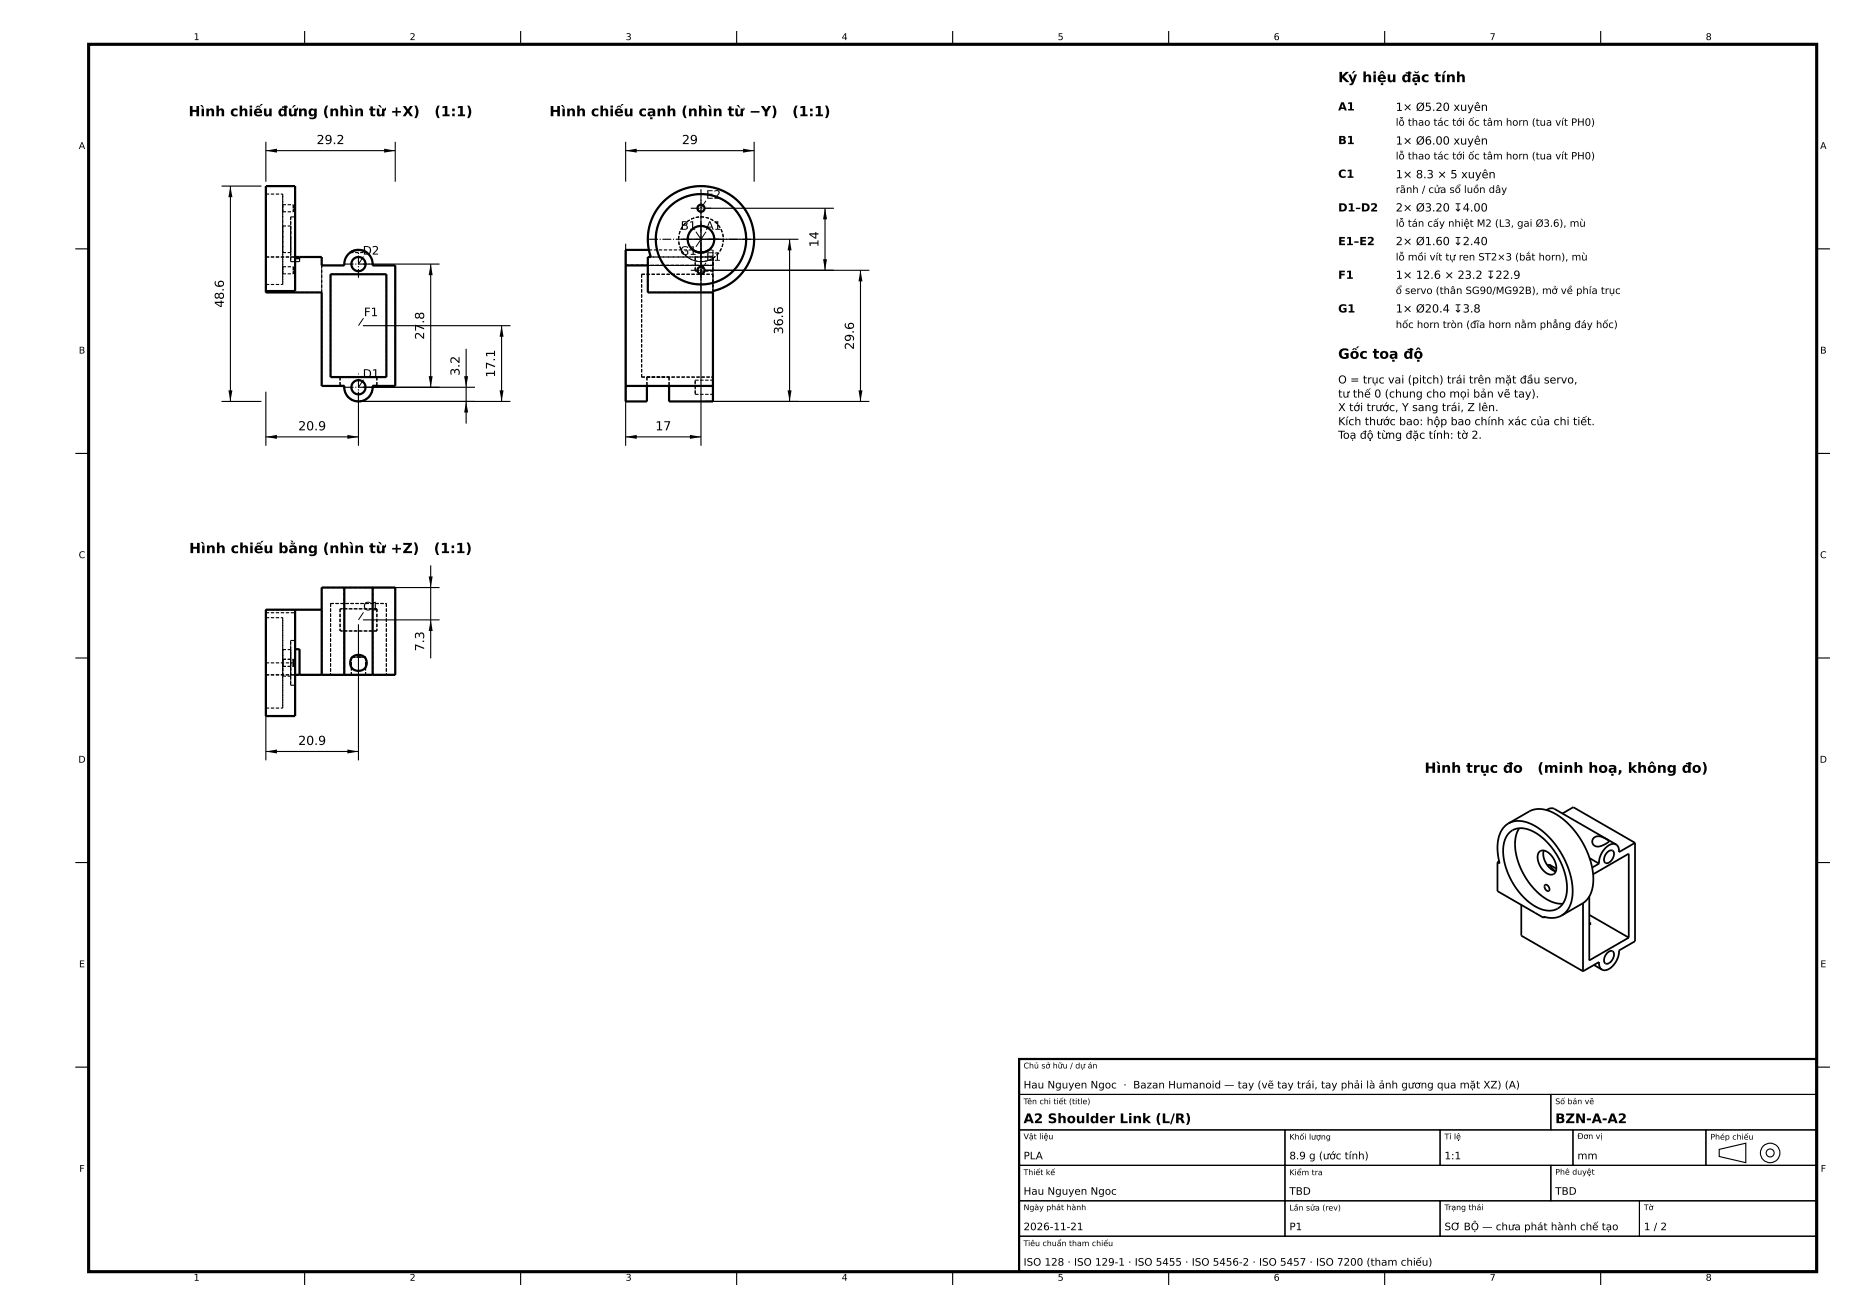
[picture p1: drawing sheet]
<svg xmlns="http://www.w3.org/2000/svg" width="420mm" height="297mm" viewBox="0 0 420 297" stroke-linecap="round" stroke-linejoin="round" font-family="sans-serif">
<g fill="#000">
<path d="M60 34l2.5-.5v1zM86.7 33.5l2.5 .5-2.5 .5zM141.2 34l2.5-.4v.9zM167.7 33.6l2.5 .4-2.5 .5zM52 42l.5 2.5h-1zM97.2 59.6l.5 2.5h-.9zM178.2 54l.4 2.5h-.9zM186.2 47l.4 2.5h-.9zM113.2 73.5l.4 2.5h-.9zM185.7 58.5h.9l-.4 2.5zM194.2 61l.4 2.5h-.9zM51.5 88.1h1l-.5 2.5z"/>
<path d="M60 98.6l2.5-.5v1zM78.4 98.1l2.5 .5-2.5 .5zM96.8 84.9h.9l-.5 2.5zM105.2 90.6l.5 2.5h-.9zM104.8 84.9h.9l-.5 2.5zM112.7 88.1h.9l-.4 2.5zM141.2 98.6l2.5-.5v1zM155.7 98.1l2.5 .5-2.5 .5zM177.7 88.1h.9l-.4 2.5zM193.7 88.1h.9l-.4 2.5zM96.8 130.1h.9l-.5 2.5zM97.2 139.9l.5 2.5h-.9z"/>
<path d="M60 169.6l2.5-.4v.8zM78.4 169.2l2.5 .4-2.5 .4z"/>
</g>
<path d="M20 10h390v277h-390z" fill="none" stroke="#000" stroke-width=".7" stroke-linecap="butt"/>
<g fill="none" stroke="#000" stroke-width=".5">
<path d="M60 42h6.6v23.7h-6.6zM66.6 58h6v1.9h5.1a3.2 3.2 0 0 1 3.2-3.5 3.2 3.2 0 0 1 3.2 3.5h5.1v27.2h-5.1a3.2 3.2 0 0 1-3.2 3.5 3.2 3.2 0 0 1-3.2-3.5h-5.1v-21.1h-12.6v-.3M66.6 58.3h1M67.6 58v.3zM80.1 56.5l-1.1 .5M80.3 56.5h-.2M80.8 56.4h-.5M80.9 56.4h.1M81.2 56.4h.2M81.5 56.5h.1M81.7 56.5h.1M81.8 56.5l1 .5"/>
<path d="M141.2 59.9h5M141.2 59.9v27.2M146.4 56.4h-5.2v3.5M156.4 56.4a3 3 0 0 0 3.6 0M74.6 61.9h12.6v23.2h-12.6zM160.9 66h-14.7v-8h.7a12 12 0 0 1 7.7-15.5 12 12 0 0 1 15.2 8.4 12 12 0 0 1-8.9 14.8v21.4M141.2 87.1v3.5h4.8v-3.5M141.2 87.1h19.7M151 87.1v3.5h9.9v-3.5M66.6 137.6v24h-6.6v-24h12.6M77.7 132.6h6.4M77.7 132.6h-5.1v19.7"/>
<path d="M77.7 132.6v19.7M83.9 132.6h.2M84.1 132.6h5.1v19.7h-5.1M84.1 132.6v19.7M66.6 146.5h1v5.8M66.6 152.3h11.1M77.7 152.3h6.4M79.6 148.3a1.89 1.89 0 0 1 3.1 .7 1.89 1.89 0 0 1-2.1 2.5 1.89 1.89 0 0 1-1.3-2.9zM230 239h180v48h-180z"/>
<circle cx="80.9" cy="59.6" r="1.6"/>
<circle cx="158.2" cy="54" r="3"/>
<circle cx="158.2" cy="54" r="10.2"/>
<circle cx="158.2" cy="47" r=".8"/>
<circle cx="158.2" cy="61" r=".8"/>
<circle cx="80.9" cy="87.4" r="1.6"/>
</g>
<g fill="none" stroke="#000" stroke-width=".25">
<path d="M68.8 7v3M117.5 7v3M166.3 7v3M215 7v3M263.8 7v3M312.5 7v3M361.2 7v3M60 32v9M60 34h29.2M89.2 32v9M141.2 34h29M141.2 32v9"/>
<path d="M170.2 32v9M17 56.2h3M50 42h9M52 42v48.6M81.9 59.6h17.3M97.2 59.6v27.8M141.2 55v45.6M158.2 55v45.6M159.2 54h21M159.2 47h29M178.2 54v36.6M186.2 47v14"/>
<path d="M410 56.2h3M81.9 73.5h33.3M105.2 78.7v16.9M113.2 73.5v17.1M159.2 61h37M194.2 61v29.6M50 90.6h9M60 88.4v12.2M60 98.6h20.9M80.9 88.4v12.2M81.9 90.6h33.3M81.9 87.4h25.3"/>
<path d="M141.2 98.6h17M159.2 90.6h37M17 102.3h3M410 102.3h3M81.9 132.6h17.3M81.9 139.9h17.3M97.2 127.6v21M17 148.5h3M60 140.9v30.7M80.9 140.9v30.7M410 148.5h3M60 169.6h20.9"/>
<path d="M17 194.7h3M410 194.7h3M230 239h180v8h-180zM17 240.8h3M230 247h120v8h-120zM230 255h60v8h-60zM290 255h35v8h-35zM325 255h30v8h-30zM350 247h60v8h-60zM355 255h30v8h-30zM385 255h25v8h-25zM388 259.4l6-1.4v4.4l-6-1.4z"/>
<path d="M410 240.8h3M230 263h60v8h-60zM230 271h60v8h-60zM230 279h180v8h-180zM290 263h60v8h-60zM290 271h35v8h-35zM325 271h45v8h-45zM350 263h60v8h-60zM370 271h40v8h-40zM68.8 287v3M117.5 287v3M166.3 287v3"/>
<path d="M215 287v3M263.8 287v3M312.5 287v3M361.2 287v3"/>
<circle cx="399.5" cy="260.2" r="2.2"/>
<circle cx="399.5" cy="260.2" r=".9"/>
</g>
<g fill="none" stroke="#000" stroke-width=".25" stroke-dasharray=".7 .4" stroke-linecap="butt">
<path d="M60 58v-16M60 58h6.6M60 54v-10.2M60 43.8v20.4M60 58h12.6M60 43.8h3.8M63.8 54v-10.2M63.8 43.8v20.4M63.8 51v6M63.8 57v-6M63.8 47v-.8M63.8 46.2v1.6"/>
<path d="M63.8 47.8v-.8M63.8 51h1.8M63.8 57h1.8M63.8 47.8h2.4M63.8 46.2h2.4M65.6 54v-5M65.6 49v10M65.6 59v-5M65.6 51v6M65.6 57v-6M65.6 59h2M65.6 49h1"/>
<path d="M66.2 47v-.8M66.2 46.2v1.6M66.2 47.8v-.8M66.6 42v16M66.6 58.3v7.4M66.6 58v-4M66.6 54v-5M66.6 49v9.3M67.6 58.3v.7M67.6 59v-.7M72.6 59.9v-1.9M72.6 59.9v27.2"/>
<path d="M72.6 59.9h5.1M79 57a3.2 3.2 0 0 1 3.8 0M79 57h3.8M80.3 56.4v.1M80.9 56.4h-.1M81.2 56.4h-.2M81.5 56.5l-.1-.1M81.7 56.5h-.1M81.8 56.5h-.1M84.1 59.9h5.1M84.1 59.9a3.2 3.2 0 0 0-3.2-3.5 3.2 3.2 0 0 0-3.2 3.5M89.2 59.9v27.2"/>
<path d="M141.2 59.9v27.2M141.2 59.9h19.7M141.2 59.9v-3.5M146.2 58h14.7M146.2 59.9v-1.9M146.2 59.9h14.7M146.4 56.4h10M146.9 58h8.2M148 54a10.2 10.2 0 0 1 15.1-8.9 10.2 10.2 0 0 1 .6 17.5 10.2 10.2 0 0 1-15.7-8v-.6M153.1 54a5 5 0 0 1 7.5-4.4 5 5 0 0 1 .3 8.7M153.1 54a5 5 0 0 1 7.5-4.4 5 5 0 0 1 .4 8.6 5 5 0 0 1-7.8-3.8l-.1-.4M155.1 58a5.1 5.1 0 0 1-2-4"/>
<path d="M156.9 58v3.2M156.9 58h4M157.4 47a.8 .8 0 0 1 1.1-.7 .8 .8 0 0 1 .2 1.3 .8 .8 0 0 1-1.3-.4v-.2M158.2 51a3 3 0 0 1 2.7 4.4 3 3 0 0 1-5.2 .3 3 3 0 0 1 2.2-4.7h.3M160 56.4a3 3 0 0 1-3.6 0M160 56.4h.9M160.9 59.9v27.2M160.9 59.9v-3.5M160.9 56.4v3.5M160.9 59.9v-1.9M160.9 58.3v-.3M160.9 58.3v7.4"/>
<path d="M160.9 58v3.2M160.9 58h-5.8M160.9 58.3a5 5 0 0 1-5.8-.3M60 66v-8M60 64.2v-10.2M60 66h12.6M60 66h6.6M60 64.2h3.8M63.8 64.2v-10.2M63.8 61v-.8M63.8 60.2v1.6M63.8 61.8v-.8"/>
<path d="M63.8 61.8h2.4M63.8 60.2h2.4M66.2 61v-.8M66.2 60.2v1.6M66.2 61.8v-.8M72.6 66v-6.1M74.6 61.9v23.2M74.6 61.9h12.6M80.9 61.2a1.6 1.6 0 0 0 1.4-2.3 1.6 1.6 0 0 0-2.7-.2 1.6 1.6 0 0 0 1 2.5h.3M87.2 61.9v23.2M144.8 61.9h16.1M144.8 61.9v23.2"/>
<path d="M146.2 66v-6.1M146.2 66h14.7M156.9 61.2h4M156.9 61.2v-3.2M157.4 61a.8 .8 0 0 1 1.1-.7 .8 .8 0 0 1 .2 1.3 .8 .8 0 0 1-1.3-.4v-.2M160.9 65.7a12 12 0 0 0 8.9-14.8 12 12 0 0 0-15.2-8.4 12 12 0 0 0-7.7 15.5M160.9 61.9v23.2M160.9 61.2v-3.2M72.6 87.1h5.1M74.6 85.1h12.6M76.7 85.1v2M77.7 87.1h-1"/>
<path d="M77.7 87.1a3.2 3.2 0 0 0 3.2 3.5 3.2 3.2 0 0 0 3.2-3.5M80.9 89a1.6 1.6 0 0 0 1.4-2.3 1.6 1.6 0 0 0-2.7-.2 1.6 1.6 0 0 0 1 2.5h.3M84.1 87.1h5.1M84.1 87.1a3.2 3.2 0 0 1-3.2 3.5 3.2 3.2 0 0 1-3.2-3.5M85 87.1h-.9M85 85.1h-8.3M85 85.1v2M141.2 87.1h4.8M141.2 87.1h19.7M141.2 87.1v3.5M144.8 85.1h16.1M146 87.1h5"/>
<path d="M146 85.1h5M146 90.6v-3.5M146 85.1v2M151 87.1h9.9M151 90.6v-3.5M151 85.1v2M156.9 89h4M156.9 89v-3.2M156.9 85.8v3.2M156.9 85.8h4M160.9 90.6v-3.5M160.9 89v-3.2"/>
<path d="M160.9 85.8v3.2M60 138.3v-.7M60 138.3h6.6M60 137.6v.7M60 137.6v12M60 139.4v20.4M60 137.6h6.6M60 137.6h12.6M60 139.4h3.8M63.8 139.4v20.4M66.6 137.6v.7M66.6 138.3v8.2"/>
<path d="M72.6 137.6v14.7M72.6 132.6v19.7M72.6 132.6h5.1M74.6 136.2v16.1M74.6 136.2h12.6M76.7 137.4v5M77.7 137.4h6.4M77.7 132.6v4.8M77.7 137.4h-1M77.7 132.6v19.7M83.9 132.6h-6.2M84.1 132.6v4.8"/>
<path d="M84.1 132.6h5.1M84.1 132.6v19.7M85 137.4v5M85 137.4h-.9M85 137.4h-8.3M87.2 136.2v16.1M89.2 132.6v19.7M60 152.3h6.6M60 149.6v2.7M60 159.8v-20.4M60 152.3h12.6M60 149.6h6.6"/>
<path d="M60 159.8h3.8M63.8 159.8v-20.4M63.8 148.8v1.6M63.8 150.4v-1.6M63.8 149.6v3M63.8 152.6v-6M63.8 146.6v3M63.8 148.8h2.4M63.8 150.4h2.4M63.8 152.6h1.8M63.8 146.6h1.8M65.6 144.6h1"/>
<path d="M65.6 144.6v10.1M65.6 154.7v-10.1M65.6 149.6v3M65.6 152.6v-6M65.6 146.6v3M65.6 154.7h1M66.2 148.8v1.6M66.2 150.4v-1.6M66.6 152.3v9.3M66.6 146.5v-1.9M66.6 144.6v10.1M66.6 154.7v-2.4"/>
<path d="M67.6 152.3v-5.8M72.6 152.3h5.1M77.7 152.3h6.4M77.7 142.4h6.4M77.7 142.4v9.9M77.7 142.4h-1M79.3 152.3h1.6M79.3 148.3h1.6M79.3 148.3v4M80.9 152.3h1.6M80.9 148.3h1.6M82.5 152.3h-3.2"/>
<path d="M82.5 148.3h-3.2M82.5 148.3v4M84.1 152.3h5.1M84.1 142.4v9.9M85 142.4h-.9M85 142.4h-8.3M87.2 152.3h-12.6M60 161.6v-9.3"/>
</g>
<g fill="none" stroke="#000" stroke-width=".25" stroke-dasharray="2 .4 .3 .4" stroke-linecap="butt">
<path d="M77.8 59.6h6.2M146.5 54h23.4M153.7 54h9M154.1 54h8.2M155.9 47h4.6M158.2 58.1v-8.2M158.2 58.5v-9M158.2 49.3v-4.6M80.9 62.7v-6.2M155.9 61h4.6M158.2 63.3v-4.6M158.2 65.7v-23.4"/>
<path d="M77.8 87.4h6.2M80.9 90.5v-6.2"/>
</g>
<path d="M82 57.9l-1.1 1.7M157.1 52.3l1.1 1.7M159.3 52.3l-2.2 3.4M159.3 59.3l-1.1 1.7M159.3 45.3l-1.1 1.7M82 71.8l-1.1 1.7M82 85.7l-1.1 1.7M82 138.2l-1.1 1.7" fill="none" stroke="#000" stroke-width=".23"/>
<g fill="none" stroke="#000" stroke-width=".4">
<path d="M338 194.6v6.5l10.4 6M338.3 194.4l-.3 .2M340.4 185.8a6.6 6.6 0 0 0-2.4 6.8l.4 2.3-.4-.3M340.4 185.8a6.5 6.5 0 0 1 6.9 1.1 18.6 18.6 0 0 1 7.6 15.2 5.6 5.6 0 0 1-2.5 4.5M340.4 185.8l4.7-2.7a6.5 6.5 0 0 1 6.8 1.2 18.6 18.6 0 0 1 7.7 15.1 5.6 5.6 0 0 1-2.5 4.5l-4.7 2.7M340.7 187.9a4.6 4.6 0 0 1 5.7 0 15.6 15.6 0 0 1 7.2 13.7 4.1 4.1 0 0 1-6.3 3.4 15.3 15.3 0 0 1-8-14.1l.1-.4a4.9 4.9 0 0 1 1.3-2.6zM342.9 186.9a9.3 9.3 0 0 0 0 8.3 14.2 14.2 0 0 0 8.1 8.6l1.7 .2M347.4 192.3a1.82 1.82 0 0 1 2.6 .7 3.4 3.4 0 0 1 .9 4 1.61 1.61 0 0 1-2.4-.3 3.8 3.8 0 0 1-1.1-4.4zM348.4 191.9a4.2 4.2 0 0 0 2.7 4.8M348.7 199.7a.81 .81 0 0 1 .8 .5 .81 .81 0 0 1-.1 .9 1.03 1.03 0 0 1-.7-1.4zM349 182.8a1.71 1.71 0 0 1 1.8-.3l13.9 8.1M349.6 195.1l1.4 1.5"/>
<path d="M349.6 195.1l1.6 1M349.6 195.1l-.3 .2M352.6 183.6l2.5-1.4 13.9 8M358.8 193.7l2.1 1.2M359.5 197.3l8.1-4.6v18.9M359.7 189.1l.1-.1a2.76 2.76 0 0 1 3.3 .9 2.82 2.82 0 0 1-3.4 .8l-.4-.8zM360.9 194.9l-1.6 .9M362.7 192.4a.86 .86 0 0 1 1.2-.4 .86 .86 0 0 1 .3 1.3 1.6 1.6 0 0 1-1.9 1.4l-.3-.4a2.19 2.19 0 0 1 .7-1.9zM364.7 190.6a2.76 2.76 0 0 0-3.1 1.7l-.6 1.3-.1 1.3M369 190.2v22.2l-3.6 2.1a4.4 4.4 0 0 1-3.3 4.5l-.6-.2M369 190.2l-3.6 2.1a1.72 1.72 0 0 0-.7-1.7M343.3 204.2v7l14 8"/>
<path d="M348.6 207l-.2 .1M352.4 206.6a5 5 0 0 1-4 .3v.2M357.3 203.8v15.4M358.7 202.3v14.5l8.9-5.2M358.7 206.5l8.9 5.1M358.7 208.2l.4 .2-.4 .3M359.7 217.8l1.8 1M361.5 218.8a1.72 1.72 0 0 1-.6-1.7l-3.6 2.1M362.7 215.1a.86 .86 0 0 1 1.2-.4 .86 .86 0 0 1 .3 1.3 1.6 1.6 0 0 1-1.9 1.4l-.3-.4a2.19 2.19 0 0 1 .7-1.9z"/>
</g>
<g font-size="3.2">
<text x="302" y="18.5">Ký hiệu đặc tính</text>
<text x="42.6" y="26.2">Hình chiếu đứng (nhìn từ +X)</text>
<text x="98" y="26.2">(1:1)</text>
<text x="124" y="26.2">Hình chiếu cạnh (nhìn từ −Y)</text>
<text x="178.8" y="26.2">(1:1)</text>
<text x="302" y="81">Gốc toạ độ</text>
<text x="42.7" y="124.8">Hình chiếu bằng (nhìn từ +Z)</text>
<text x="97.9" y="124.8">(1:1)</text>
<text x="321.5" y="174.4">Hình trục đo</text>
<text x="347" y="174.4">(minh hoạ, không đo)</text>
</g>
<g font-size="3">
<text x="231" y="253.5">A2 Shoulder Link (L/R)</text>
<text x="351" y="253.5">BZN-A-A2</text>
</g>
<g font-size="2.8">
<text x="71.5" y="32.5">29.2</text>
<text x="153.9" y="32.5">29</text>
<text x="184.7" y="55.8" transform="rotate(-90 184.7 55.8)">14</text>
<text x="50.5" y="69.4" transform="rotate(-90 50.5 69.4)">48.6</text>
<text x="95.7" y="76.6" transform="rotate(-90 95.7 76.6)">27.8</text>
<text x="176.7" y="75.4" transform="rotate(-90 176.7 75.4)">36.6</text>
<text x="192.7" y="78.9" transform="rotate(-90 192.7 78.9)">29.6</text>
<text x="103.7" y="84.8" transform="rotate(-90 103.7 84.8)">3.2</text>
<text x="111.7" y="85.2" transform="rotate(-90 111.7 85.2)">17.1</text>
<text x="67.3" y="97.1">20.9</text>
<text x="147.9" y="97.1">17</text>
<text x="95.7" y="147" transform="rotate(-90 95.7 147)">7.3</text>
<text x="67.3" y="168.1">20.9</text>
</g>
<g font-size="2.6">
<text x="159.4" y="44.9">E2</text>
<text x="153.6" y="51.9">B1</text>
<text x="159.3" y="51.9">A1</text>
<text x="81.9" y="57.5">D2</text>
<text x="153.5" y="57.5">G1</text>
<text x="159.4" y="58.9">E1</text>
<text x="82.1" y="71.4">F1</text>
<text x="81.9" y="85.3">D1</text>
<text x="82" y="137.8">C1</text>
</g>
<g font-size="2.5">
<text x="302" y="24.9">A1</text>
<text x="315" y="25">1× Ø5.20 xuyên</text>
<text x="302" y="32.5">B1</text>
<text x="315" y="32.6">1× Ø6.00 xuyên</text>
<text x="302" y="40.1">C1</text>
<text x="315" y="40.2">1× 8.3 × 5 xuyên</text>
<text x="302" y="47.7">D1–D2</text>
<text x="315" y="47.7">2× Ø3.20 ↧4.00</text>
<text x="302" y="55.3">E1–E2</text>
<text x="315" y="55.3">2× Ø1.60 ↧2.40</text>
<text x="302" y="62.9">F1</text>
<text x="315" y="62.9">1× 12.6 × 23.2 ↧22.9</text>
<text x="302" y="70.5">G1</text>
<text x="315" y="70.5">1× Ø20.4 ↧3.8</text>
<text x="302" y="86.5">O = trục vai (pitch) trái trên mặt đầu servo,</text>
<text x="302" y="89.7">tư thế 0 (chung cho mọi bản vẽ tay).</text>
<text x="302" y="92.8">X tới trước, Y sang trái, Z lên.</text>
<text x="302" y="96">Kích thước bao: hộp bao chính xác của chi tiết.</text>
<text x="302" y="99">Toạ độ từng đặc tính: tờ 2.</text>
</g>
<g font-size="2.3">
<text x="315" y="28.4">lỗ thao tác tới ốc tâm horn (tua vít PH0)</text>
<text x="315" y="36">lỗ thao tác tới ốc tâm horn (tua vít PH0)</text>
<text x="315" y="43.5">rãnh / cửa sổ luồn dây</text>
<text x="315" y="51.2">lỗ tán cấy nhiệt M2 (L3, gai Ø3.6), mù</text>
<text x="315" y="58.8">lỗ mồi vít tự ren ST2×3 (bắt horn), mù</text>
<text x="315" y="66.3">ổ servo (thân SG90/MG92B), mở về phía trục</text>
<text x="315" y="74">hốc horn tròn (đĩa horn nằm phẳng đáy hốc)</text>
<text x="231" y="245.6">Hau Nguyen Ngoc · Bazan Humanoid — tay (vẽ tay trái, tay phải là ảnh gương qua mặt XZ) (A)</text>
<text x="231" y="261.6">PLA</text>
<text x="291" y="261.6">8.9 g (ước tính)</text>
<text x="326" y="261.6">1:1</text>
<text x="356" y="261.6">mm</text>
<text x="231" y="269.6">Hau Nguyen Ngoc</text>
<text x="291" y="269.6">TBD</text>
<text x="351" y="269.6">TBD</text>
<text x="231" y="277.6">2026-11-21</text>
<text x="291" y="277.6">P1</text>
<text x="326" y="277.6">SƠ BỘ — chưa phát hành chế tạo</text>
<text x="371" y="277.6">1 / 2</text>
<text x="231" y="285.6">ISO 128 · ISO 129-1 · ISO 5455 · ISO 5456-2 · ISO 5457 · ISO 7200 (tham chiếu)</text>
</g>
<g font-size="2.1">
<text x="43.7" y="9">1</text>
<text x="92.5" y="9">2</text>
<text x="141.2" y="9">3</text>
<text x="190" y="9">4</text>
<text x="238.7" y="9">5</text>
<text x="287.5" y="9">6</text>
<text x="336.2" y="9">7</text>
<text x="385" y="9">8</text>
<text x="17.8" y="33.6">A</text>
<text x="410.8" y="33.6">A</text>
<text x="17.8" y="79.8">B</text>
<text x="410.8" y="79.8">B</text>
<text x="17.8" y="126">C</text>
<text x="410.8" y="126">C</text>
<text x="17.7" y="172.1">D</text>
<text x="410.7" y="172.1">D</text>
<text x="17.8" y="218.3">E</text>
<text x="410.8" y="218.3">E</text>
<text x="17.9" y="264.5">F</text>
<text x="410.9" y="264.5">F</text>
<text x="43.7" y="289">1</text>
<text x="92.5" y="289">2</text>
<text x="141.2" y="289">3</text>
<text x="190" y="289">4</text>
<text x="238.7" y="289">5</text>
<text x="287.5" y="289">6</text>
<text x="336.2" y="289">7</text>
<text x="385" y="289">8</text>
</g>
<g font-size="1.8">
<text x="231" y="241.1">Chủ sở hữu / dự án</text>
<text x="231" y="249.2">Tên chi tiết (title)</text>
<text x="351" y="249.2">Số bản vẽ</text>
<text x="231" y="257.1">Vật liệu</text>
<text x="291" y="257.2">Khối lượng</text>
<text x="326" y="257.1">Tỉ lệ</text>
<text x="356" y="257">Đơn vị</text>
<text x="386" y="257.2">Phép chiếu</text>
<text x="231" y="265.2">Thiết kế</text>
<text x="291" y="265.2">Kiểm tra</text>
<text x="351" y="265.1">Phê duyệt</text>
<text x="231" y="273.1">Ngày phát hành</text>
<text x="291" y="273.2">Lần sửa (rev)</text>
<text x="326" y="273.1">Trạng thái</text>
<text x="371" y="273.1">Tờ</text>
<text x="231" y="281.2">Tiêu chuẩn tham chiếu</text>
</g>
</svg>
